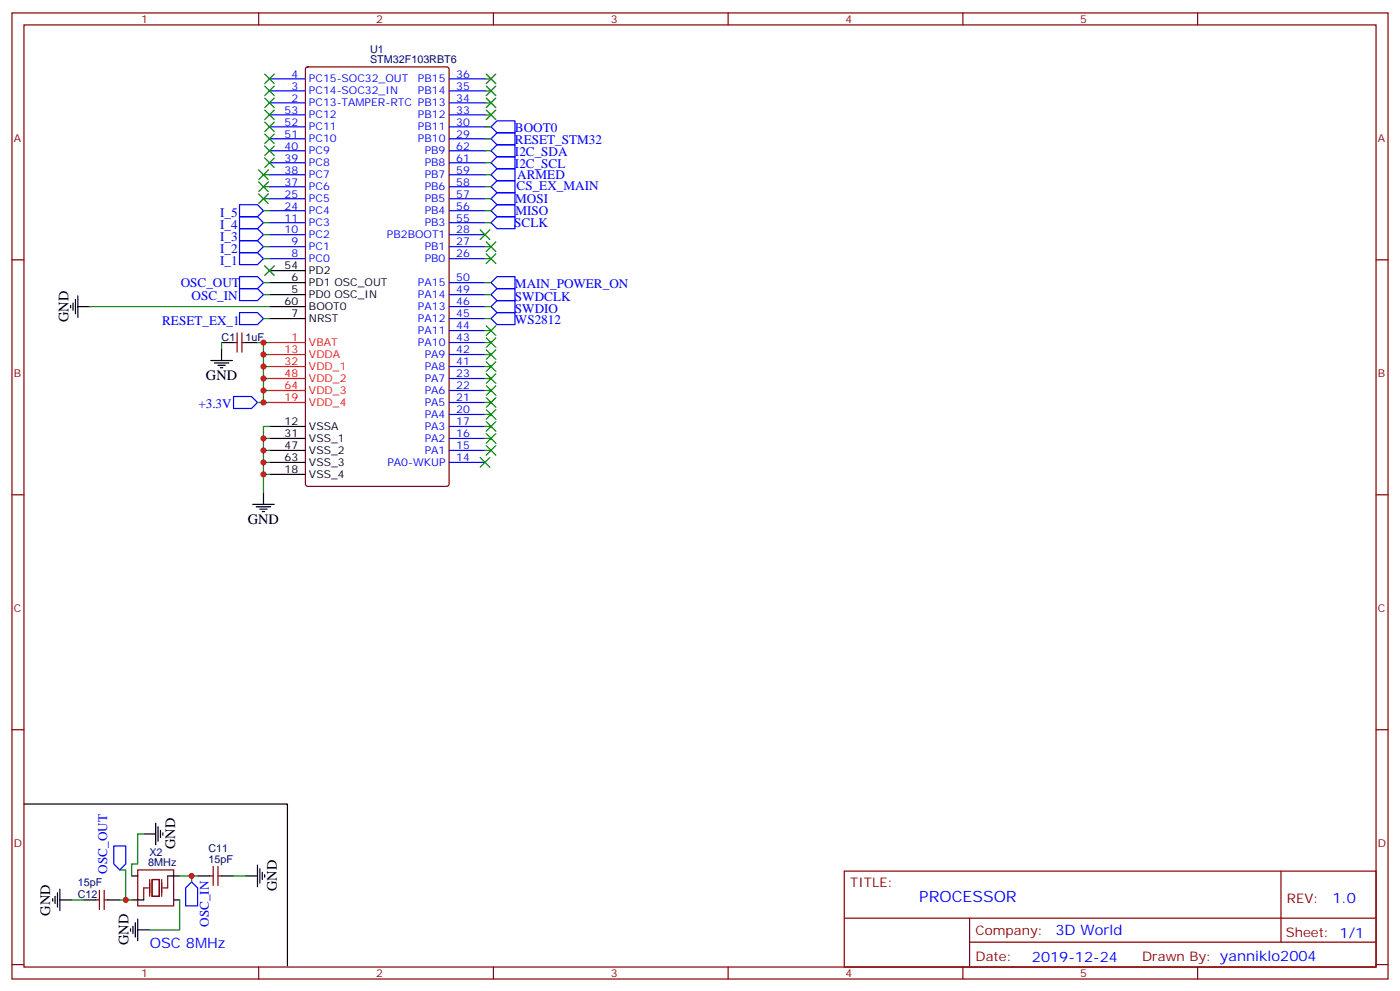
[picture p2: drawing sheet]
<svg xmlns="http://www.w3.org/2000/svg" width="412mm" height="292mm" viewBox="0 0 412 292" stroke-linecap="round" stroke-linejoin="round" font-family="sans-serif">
<path d="M7.1 236.6h77.6v47.7" fill="none" stroke="#000" stroke-width=".35"/>
<g fill="none" stroke="#870000" stroke-width=".35">
<path d="M3.5 3.8h405.4v284.3h-405.4zM7.1 7.3h398.2v277.3h-398.2zM76.2 3.8v3.5M145.3 3.8v3.5M214.5 3.8v3.5M283.6 3.8v3.5M352.8 3.8v3.5M3.5 76.5h3.6M405.3 76.5h3.6M3.5 145.6h3.6M405.3 145.6h3.6M3.5 214.8h3.6"/>
<path d="M405.3 214.8h3.6M248.7 256.4h156.6v28.2h-156.6zM377.3 256.4v20.9M248.7 270.2h156.5M285.6 277.3h119.6M285.6 270.2v14.2M3.5 283.9h3.6M76.2 284.6v3.5M145.3 284.6v3.5M214.5 284.6v3.5M283.6 284.6v3.5M352.8 284.6v3.5"/>
<path d="M405.3 283.9h3.6"/>
</g>
<path d="M90.2 19.9l.5-.2h40.9l.6 .4 .1 122.4-.5 .6-41.1 .1-.7-.5v-122.3z" fill="#fff" stroke="#800000" stroke-width=".35"/>
<path d="M79.4 100.8h10.6M79.4 104.4h10.6M79.4 118.5h10.6M79.4 107.9h10.6M79.4 111.4h10.6M79.4 114.9h10.6" fill="none" stroke="#f00" stroke-width=".35"/>
<g fill="none" stroke="#00f" stroke-width=".35">
<path d="M79.4 30.3h10.6M79.4 26.7h10.6M79.4 23.2h10.6M79.4 37.3h10.6M79.4 33.8h10.6M132.3 30.3h10.6M132.3 26.7h10.6M132.3 23.2h10.6M132.3 37.3h10.6M132.3 33.8h10.6M144.6 37.3l1.8-1.7h5.3v3.5h-5.3zM79.4 58.5h10.6"/>
<path d="M79.4 40.9h10.6M79.4 55h10.6M79.4 51.4h10.6M79.4 47.9h10.6M79.4 44.4h10.6M132.3 58.5h10.6M132.3 40.9h10.6M132.3 55h10.6M132.3 51.4h10.6M132.3 47.9h10.6M132.3 44.4h10.6M144.6 44.4l1.8-1.8h5.3v3.5h-5.3z"/>
<path d="M144.6 47.9l1.8-1.8h5.3v3.6h-5.3zM144.6 58.5l1.8-1.8h5.3v3.6h-5.3zM144.6 55l1.8-1.8h5.3v3.5h-5.3zM144.6 40.9l1.8-1.8h5.3v3.5h-5.3zM144.6 51.4l1.8-1.7h5.3v3.5h-5.3zM70.6 74.4h5.2l1.8 1.7-1.8 1.8h-5.2zM70.6 70.8h5.2l1.8 1.8-1.8 1.8h-5.2zM70.6 67.3h5.2l1.8 1.8-1.8 1.7h-5.2zM70.6 63.8h5.2l1.8 1.7-1.8 1.8h-5.2zM70.6 60.3h5.2l1.8 1.7-1.8 1.8h-5.2zM79.4 76.1h10.6M79.4 72.6h10.6"/>
<path d="M79.4 69.1h10.6M79.4 65.5h10.6M79.4 62h10.6M132.3 76.1h10.6M132.3 72.6h10.6M132.3 69.1h10.6M132.3 65.5h10.6M132.3 62h10.6M144.6 62l1.8-1.7h5.3v3.5h-5.3zM144.6 65.5l1.8-1.7h5.3v3.5h-5.3zM70.6 92h5.2l1.8 1.8-1.8 1.7h-5.2zM70.6 84.9h5.2l1.8 1.8-1.8 1.8h-5.2z"/>
<path d="M70.6 81.4h5.2l1.8 1.8-1.8 1.7h-5.2zM132.3 97.3h10.6M132.3 93.8h10.6M132.3 90.2h10.6M132.3 86.7h10.6M132.3 83.2h10.6M144.6 90.2l1.8-1.7h5.3v3.5h-5.3zM144.6 86.7l1.8-1.8h5.3v3.6h-5.3zM144.6 83.2l1.8-1.8h5.3v3.5h-5.3zM146.4 92h5.3v3.5h-5.3l-1.8-1.7zM68.8 116.7h5.3l1.7 1.8-1.7 1.7h-5.3zM132.3 118.5h10.6"/>
<path d="M132.3 114.9h10.6M132.3 111.4h10.6M132.3 107.9h10.6M132.3 104.4h10.6M132.3 100.8h10.6M132.3 136.1h10.6M132.3 132.6h10.6M132.3 129h10.6M132.3 125.5h10.6M132.3 122h10.6M33.5 249h3.5v5.3l-1.7 1.7-1.8-1.7zM54.7 261.3l1.7-1.7 1.8 1.7v5.3h-3.5z"/>
</g>
<g fill="none" stroke="#000" stroke-width=".35">
<path d="M79.4 79.7h10.6M20.8 89.9v.7M21.5 89.2v2.1M22.2 88.1v4.3M22.9 90.2h3.6M22.9 87.1v6.3M79.4 86.7h10.6M79.4 83.2h10.6M79.4 93.8h10.6M79.4 90.2h10.6M62.1 106.1h6.3M63.1 106.8h4.3"/>
<path d="M64.2 107.5h2.1M64.9 108.2h.7M65.3 100.8h3.5M65.3 102.6v3.5M72.3 100.8h3.5M79.4 125.5h10.6M79.4 139.6h10.6M79.4 129h10.6M79.4 132.6h10.6M79.4 136.1h10.6M74.4 148.4h6.4M75.5 149.2h4.2"/>
<path d="M76.6 149.9h2.1M77.3 150.6h.7M77.6 144.9v3.5M38.8 257.8h1.8M42.3 245.5h3.6M45.9 242.3v6.3M46.6 243.3v4.3M47.3 244.4v2.1M48 245.1v.7M49.4 257.8h3.5M58.2 257.8h3.5M65.3 257.8h3.5"/>
<path d="M72.3 257.8h3.5M75.8 254.6v6.4M76.6 255.7v4.2M77.3 256.8v2.1M78 257.5v.7M15.5 264.5v.7M16.2 263.8v2.1M16.9 262.7v4.3M17.6 264.9h3.6M17.6 261.7v6.3M24.7 264.9h3.5M31.7 264.9h3.6"/>
<path d="M38.5 273.3v.7M38.8 264.9h3.5M39.2 272.6v2.1M39.9 271.6v4.2M40.6 273.7h3.5M40.6 270.5v6.4M51.2 264.9h1.7"/>
</g>
<g fill="none" stroke="#870000" stroke-width=".35">
<path d="M69.8 98v5.6M71.3 98v5.6M68.8 100.8h1M71.3 100.8h1M40.6 256h10.6v10.6h-10.6zM44.1 258.9v4.9M44.8 258.9h2.1v4.9h-2.1zM47.6 258.9v4.9M49.4 257.8v3.5h-1.4M61.7 257.8h1.1M62.8 255v5.6M64.2 255v5.6"/>
<path d="M64.2 257.8h1.1M28.2 264.9h1.1M29.3 262v5.7M30.7 262v5.7M30.7 264.9h1M43.7 261.3h-1.4v3.6"/>
</g>
<g fill="none" stroke="#008700" stroke-width=".35">
<path d="M142.9 37.3h1.7M142.9 23.2h1.7M142.9 26.7h1.7M142.9 30.3h1.7M142.9 33.8h1.7M77.6 58.5h1.8M77.6 55h1.8M77.6 51.4h1.8M142.9 44.4h1.7M142.9 47.9h1.7M142.9 58.5h1.7M142.9 55h1.7"/>
<path d="M142.9 40.9h1.7M142.9 51.4h1.7M77.6 62h1.8M77.6 65.5h1.8M77.6 76.1h1.8M77.6 72.6h1.8M77.6 69.1h1.8M142.9 62h1.7M142.9 65.5h1.7M142.9 76.1h1.7M142.9 72.6h1.7M26.5 90.2h52.9"/>
<path d="M77.6 86.7h1.8M77.6 93.8h1.8M77.6 83.2h1.8M142.9 90.2h1.7M142.9 86.7h1.7M142.9 93.8h1.7M142.9 83.2h1.7M142.9 97.3h1.7M65.3 100.8v1.8M75.8 118.5h3.6M75.8 100.8h1.8M79.4 114.9h-1.8v3.6"/>
<path d="M79.4 111.4h-1.8v3.5M79.4 107.9h-1.8v3.5M79.4 104.4h-1.8v3.5M79.4 100.8h-1.8v3.6M142.9 118.5h1.7M142.9 100.8h1.7M142.9 114.9h1.7M142.9 111.4h1.7M142.9 107.9h1.7M142.9 104.4h1.7M79.4 139.6h-1.8v5.3M79.4 136.1h-1.8v3.5"/>
<path d="M79.4 132.6h-1.8v3.5M79.4 129h-1.8v3.6M79.4 125.5h-1.8v3.5M142.9 132.6h1.7M142.9 129h1.7M142.9 125.5h1.7M142.9 122h1.7M35.3 256h1.7v8.9M42.3 245.5h-1.7v8.8h-1.8v3.5M52.9 257.8h5.3M56.4 257.8v1.8M68.8 257.8h3.5"/>
<path d="M21.2 264.9h3.5M35.3 264.9h3.5M52.9 264.9v8.8h-8.8"/>
</g>
<g fill="#c00">
<circle cx="77.6" cy="107.9" r=".88"/>
<circle cx="77.6" cy="111.4" r=".88"/>
<circle cx="77.6" cy="114.9" r=".88"/>
<circle cx="77.6" cy="129" r=".88"/>
<circle cx="77.6" cy="136.1" r=".88"/>
<circle cx="77.6" cy="139.6" r=".88"/>
<circle cx="77.6" cy="132.6" r=".88"/>
<circle cx="77.6" cy="118.5" r=".88"/>
<circle cx="77.6" cy="104.4" r=".88"/>
<circle cx="77.6" cy="100.8" r=".88"/>
<circle cx="37" cy="264.9" r=".88"/>
<circle cx="56.4" cy="257.8" r=".88"/>
</g>
<g fill="#c00" stroke="#008700" stroke-width=".35">
<path d="M141.5 67.7l2.8 2.8zM144.3 67.7l-2.8 2.8z"/>
<path d="M141.5 134.7l2.8 2.8zM144.3 134.7l-2.8 2.8z"/>
<path d="M78 21.8l2.8 2.8zM80.8 21.8l-2.8 2.8z"/>
<path d="M78 25.3l2.8 2.9zM78 28.2l2.8-2.9z"/>
<path d="M78 28.9l2.8 2.8zM78 31.7l2.8-2.8z"/>
<path d="M78 78.2l2.8 2.9zM80.8 78.2l-2.8 2.9z"/>
<path d="M78 32.4l2.8 2.8zM78 35.2l2.8-2.8z"/>
<path d="M78 35.9l2.8 2.8zM80.8 35.9l-2.8 2.8z"/>
<path d="M78 39.4l2.8 2.9zM80.8 39.4l-2.8 2.9z"/>
<path d="M78 43l2.8 2.8zM80.8 43l-2.8 2.8z"/>
<path d="M78 46.5l2.8 2.8zM80.8 46.5l-2.8 2.8z"/>
<path d="M143.2 21.8l2.8 2.8zM146 21.8l-2.8 2.8z"/>
<path d="M143.2 25.3l2.8 2.9zM143.2 28.2l2.8-2.9z"/>
<path d="M143.2 28.9l2.8 2.8zM143.2 31.7l2.8-2.8z"/>
<path d="M143.2 32.4l2.8 2.8zM143.2 35.2l2.8-2.8z"/>
<path d="M143.2 71.2l2.8 2.8zM146 71.2l-2.8 2.8z"/>
<path d="M143.2 74.7l2.8 2.8zM146 74.7l-2.8 2.8z"/>
<path d="M143.2 95.9l2.8 2.8zM146 95.9l-2.8 2.8z"/>
<path d="M143.2 99.4l2.8 2.8zM143.2 102.2l2.8-2.8z"/>
<path d="M143.2 102.9l2.8 2.9zM146 102.9l-2.8 2.9z"/>
<path d="M143.2 106.5l2.8 2.8zM146 106.5l-2.8 2.8z"/>
<path d="M143.2 110l2.8 2.8zM146 110l-2.8 2.8z"/>
<path d="M143.2 113.5l2.8 2.8zM146 113.5l-2.8 2.8z"/>
<path d="M143.2 117.1l2.8 2.8zM146 117.1l-2.8 2.8z"/>
<path d="M143.2 120.6l2.8 2.8zM146 120.6l-2.8 2.8z"/>
<path d="M143.2 124.1l2.8 2.8zM146 124.1l-2.8 2.8z"/>
<path d="M143.2 127.6l2.8 2.9zM146 127.6l-2.8 2.9z"/>
<path d="M143.2 131.2l2.8 2.8zM146 131.2l-2.8 2.8z"/>
<path d="M76.2 53.6l2.8 2.8zM79 53.6l-2.8 2.8z"/>
<path d="M76.2 50l2.8 2.8zM79 50l-2.8 2.8z"/>
<path d="M76.2 57.1l2.8 2.8zM79 57.1l-2.8 2.8z"/>
</g>
<text font-size="4.6" fill="#00f" x="270.8" y="265.4">PROCESSOR</text>
<g font-size="4.2">
<text x="20.2" y="94.8" transform="rotate(-90 20.2 94.8)">GND</text>
<text x="60.7" y="111.8">GND</text>
<text x="73" y="154.1">GND</text>
<text x="51.6" y="249.9" transform="rotate(-90 51.6 249.9)">GND</text>
<text x="81.5" y="262.3" transform="rotate(-90 81.5 262.3)">GND</text>
<text x="14.8" y="269.6" transform="rotate(-90 14.8 269.6)">GND</text>
<text x="37.9" y="278.1" transform="rotate(-90 37.9 278.1)">GND</text>
</g>
<g font-size="4.2" fill="#00f">
<text x="392.5" y="265.7">1.0</text>
<text x="310.9" y="275.2">3D World</text>
<text x="44.1" y="279">OSC 8MHz</text>
<text x="304" y="283">2019-12-24</text>
</g>
<g font-size="3.9" fill="#00f">
<text x="151.7" y="38.9">BOOT0</text>
<text x="151.7" y="42.4">RESET_STM32</text>
<text x="151.7" y="46">I2C_SDA</text>
<text x="151.7" y="49.5">I2C_SCL</text>
<text x="152.4" y="52.7">ARMED</text>
<text x="151.8" y="59.9">MOSI</text>
<text x="152.2" y="55.8">CS_EX_MAIN</text>
<text x="64.9" y="63.8">I_5</text>
<text x="151.8" y="63.3">MISO</text>
<text x="64.9" y="70.8">I_3</text>
<text x="64.9" y="67.3">I_4</text>
<text x="151.5" y="66.8">SCLK</text>
<text x="64.9" y="77.9">I_1</text>
<text x="64.9" y="74.4">I_2</text>
<text x="53.2" y="84.5">OSC_OUT</text>
<text x="56.4" y="88.3">OSC_IN</text>
<text x="151.7" y="88.5">SWDCLK</text>
<text x="151.7" y="84.8">MAIN_POWER_ON</text>
<text x="47.8" y="95.5">RESET_EX_1</text>
<text x="151.7" y="92">SWDIO</text>
<text x="151.7" y="95.3">WS2812</text>
<text x="58.4" y="120.2">+3.3V</text>
<text x="31.6" y="257.1" transform="rotate(-90 31.6 257.1)">OSC_OUT</text>
<text x="61.6" y="272.8" transform="rotate(-90 61.6 272.8)">OSC_IN</text>
</g>
<g font-size="3.9" fill="#800">
<text x="250.5" y="261">TITLE:</text>
<text x="379.1" y="265.7">REV:</text>
<text x="287.4" y="275.2">Company:</text>
<text x="378.7" y="275.8">Sheet: 1/1</text>
<text x="287.4" y="282.9">Date:</text>
<text x="336.4" y="282.9">Drawn By: yanniklo2004</text>
</g>
<g font-size="3.2" fill="#800">
<text x="41.6" y="6.8">1</text>
<text x="110.8" y="6.8">2</text>
<text x="179.9" y="6.8">3</text>
<text x="249.1" y="6.8">4</text>
<text x="318.2" y="6.8">5</text>
<text x="4.1" y="41.9">A</text>
<text x="405.9" y="41.9">A</text>
<text x="4.1" y="111.1">B</text>
<text x="405.9" y="111.1">B</text>
<text x="4.1" y="180.2">C</text>
<text x="405.9" y="180.2">C</text>
<text x="4.1" y="249.3">D</text>
<text x="405.9" y="249.3">D</text>
<text x="41.6" y="287.6">1</text>
<text x="110.8" y="287.6">2</text>
<text x="179.9" y="287.6">3</text>
<text x="249.1" y="287.6">4</text>
<text x="318.2" y="287.6">5</text>
</g>
<g font-size="3.2" fill="#000080">
<text x="109" y="15.7">U1</text>
<text x="109" y="18.6">STM32F103RBT6</text>
<text x="65.3" y="100.3">C1</text>
<text x="72.3" y="100.3">1uF</text>
<text x="44" y="251.8">X2</text>
<text x="61.4" y="250.7">C11</text>
<text x="43.7" y="255">8MHz</text>
<text x="61.4" y="253.9">15pF</text>
<text x="22.9" y="260.8">15pF</text>
<text x="22.9" y="264.3">C12</text>
</g>
<g font-size="3.2" fill="#00f">
<text x="85.8" y="22.9">4</text>
<text x="134.4" y="22.9">36</text>
<text x="85.8" y="29.9">2</text>
<text x="85.8" y="26.4">3</text>
<text x="91" y="27.8">PC14-SOC32_IN</text>
<text x="91" y="24.3">PC15-SOC32_OUT</text>
<text x="123.1" y="27.8">PB14</text>
<text x="123.1" y="24.3">PB15</text>
<text x="134.4" y="29.9">34</text>
<text x="134.4" y="26.4">35</text>
<text x="83.8" y="33.4">53</text>
<text x="91" y="31.3">PC13-TAMPER-RTC PB13</text>
<text x="91" y="34.9">PC12</text>
<text x="123.1" y="34.9">PB12</text>
<text x="134.4" y="33.4">33</text>
<text x="83.8" y="40.5">51</text>
<text x="83.8" y="37">52</text>
<text x="91" y="41.9">PC10</text>
<text x="91" y="38.4">PC11</text>
<text x="123.1" y="41.9">PB10</text>
<text x="123.1" y="38.4">PB11</text>
<text x="134.4" y="40.5">29</text>
<text x="134.4" y="37">30</text>
<text x="83.8" y="47.6">39</text>
<text x="83.8" y="44">40</text>
<text x="91" y="45.4">PC9</text>
<text x="125.1" y="45.4">PB9</text>
<text x="134.4" y="47.6">61</text>
<text x="134.4" y="44">62</text>
<text x="83.8" y="51.1">38</text>
<text x="91" y="52.5">PC7</text>
<text x="91" y="49">PC8</text>
<text x="125.1" y="52.5">PB7</text>
<text x="125.1" y="49">PB8</text>
<text x="134.4" y="51.1">59</text>
<text x="83.8" y="58.1">25</text>
<text x="83.8" y="54.6">37</text>
<text x="91" y="59.5">PC5</text>
<text x="91" y="56">PC6</text>
<text x="125.1" y="59.5">PB5</text>
<text x="125.1" y="56">PB6</text>
<text x="134.4" y="58.1">57</text>
<text x="134.4" y="54.6">58</text>
<text x="83.8" y="65.2">11</text>
<text x="83.8" y="61.7">24</text>
<text x="91" y="63.1">PC4</text>
<text x="125.1" y="63.1">PB4</text>
<text x="134.4" y="65.2">55</text>
<text x="134.4" y="61.7">56</text>
<text x="83.8" y="68.7">10</text>
<text x="91" y="70.1">PC2</text>
<text x="91" y="66.6">PC3</text>
<text x="114" y="70.1">PB2BOOT1</text>
<text x="125.1" y="66.6">PB3</text>
<text x="134.4" y="68.7">28</text>
<text x="85.8" y="75.8">8</text>
<text x="85.8" y="72.2">9</text>
<text x="91" y="77.2">PC0</text>
<text x="91" y="73.7">PC1</text>
<text x="125.1" y="77.2">PB0</text>
<text x="125.1" y="73.7">PB1</text>
<text x="134.4" y="75.8">26</text>
<text x="134.4" y="72.2">27</text>
<text x="134.4" y="82.8">50</text>
<text x="123.1" y="87.8">PA14</text>
<text x="123.1" y="84.2">PA15</text>
<text x="134.4" y="89.9">46</text>
<text x="134.4" y="86.4">49</text>
<text x="123.1" y="94.8">PA12</text>
<text x="123.1" y="91.3">PA13</text>
<text x="134.4" y="93.4">45</text>
<text x="123.1" y="101.9">PA10</text>
<text x="123.1" y="98.4">PA11</text>
<text x="134.4" y="100.5">43</text>
<text x="134.4" y="96.9">44</text>
<text x="125.1" y="105.4">PA9</text>
<text x="134.4" y="107.5">41</text>
<text x="134.4" y="104">42</text>
<text x="125.1" y="112.5">PA7</text>
<text x="125.1" y="108.9">PA8</text>
<text x="134.4" y="111.1">23</text>
<text x="125.1" y="119.5">PA5</text>
<text x="125.1" y="116">PA6</text>
<text x="134.4" y="118.1">21</text>
<text x="134.4" y="114.6">22</text>
<text x="125.1" y="123">PA4</text>
<text x="134.4" y="125.2">17</text>
<text x="134.4" y="121.6">20</text>
<text x="125.1" y="130.1">PA2</text>
<text x="125.1" y="126.6">PA3</text>
<text x="134.4" y="128.7">16</text>
<text x="114.1" y="137.2">PA0-WKUP</text>
<text x="125.1" y="133.6">PA1</text>
<text x="134.4" y="135.7">14</text>
<text x="134.4" y="132.2">15</text>
</g>
<g font-size="3.2">
<text x="83.8" y="79.3">54</text>
<text x="85.8" y="82.8">6</text>
<text x="91" y="80.7">PD2</text>
<text x="83.8" y="89.9">60</text>
<text x="85.8" y="86.4">5</text>
<text x="91" y="87.8">PD0 OSC_IN</text>
<text x="91" y="84.2">PD1 OSC_OUT</text>
<text x="85.8" y="93.4">7</text>
<text x="91" y="94.8">NRST</text>
<text x="91" y="91.3">BOOT0</text>
<text x="83.8" y="125.2">12</text>
<text x="83.8" y="128.7">31</text>
<text x="91" y="126.6">VSSA</text>
<text x="91" y="130.1">VSS_1</text>
<text x="83.8" y="132.2">47</text>
<text x="83.8" y="135.7">63</text>
<text x="91" y="133.6">VSS_2</text>
<text x="91" y="137.2">VSS_3</text>
<text x="83.8" y="139.3">18</text>
<text x="91" y="140.7">VSS_4</text>
</g>
<g font-size="3.2" fill="#f00">
<text x="85.8" y="100.5">1</text>
<text x="91" y="101.9">VBAT</text>
<text x="83.8" y="104">13</text>
<text x="83.8" y="107.5">32</text>
<text x="91" y="105.4">VDDA</text>
<text x="83.8" y="111.1">48</text>
<text x="91" y="108.9">VDD_1</text>
<text x="91" y="112.5">VDD_2</text>
<text x="83.8" y="118.1">19</text>
<text x="83.8" y="114.6">64</text>
<text x="91" y="119.5">VDD_4</text>
<text x="91" y="116">VDD_3</text>
</g>
</svg>
